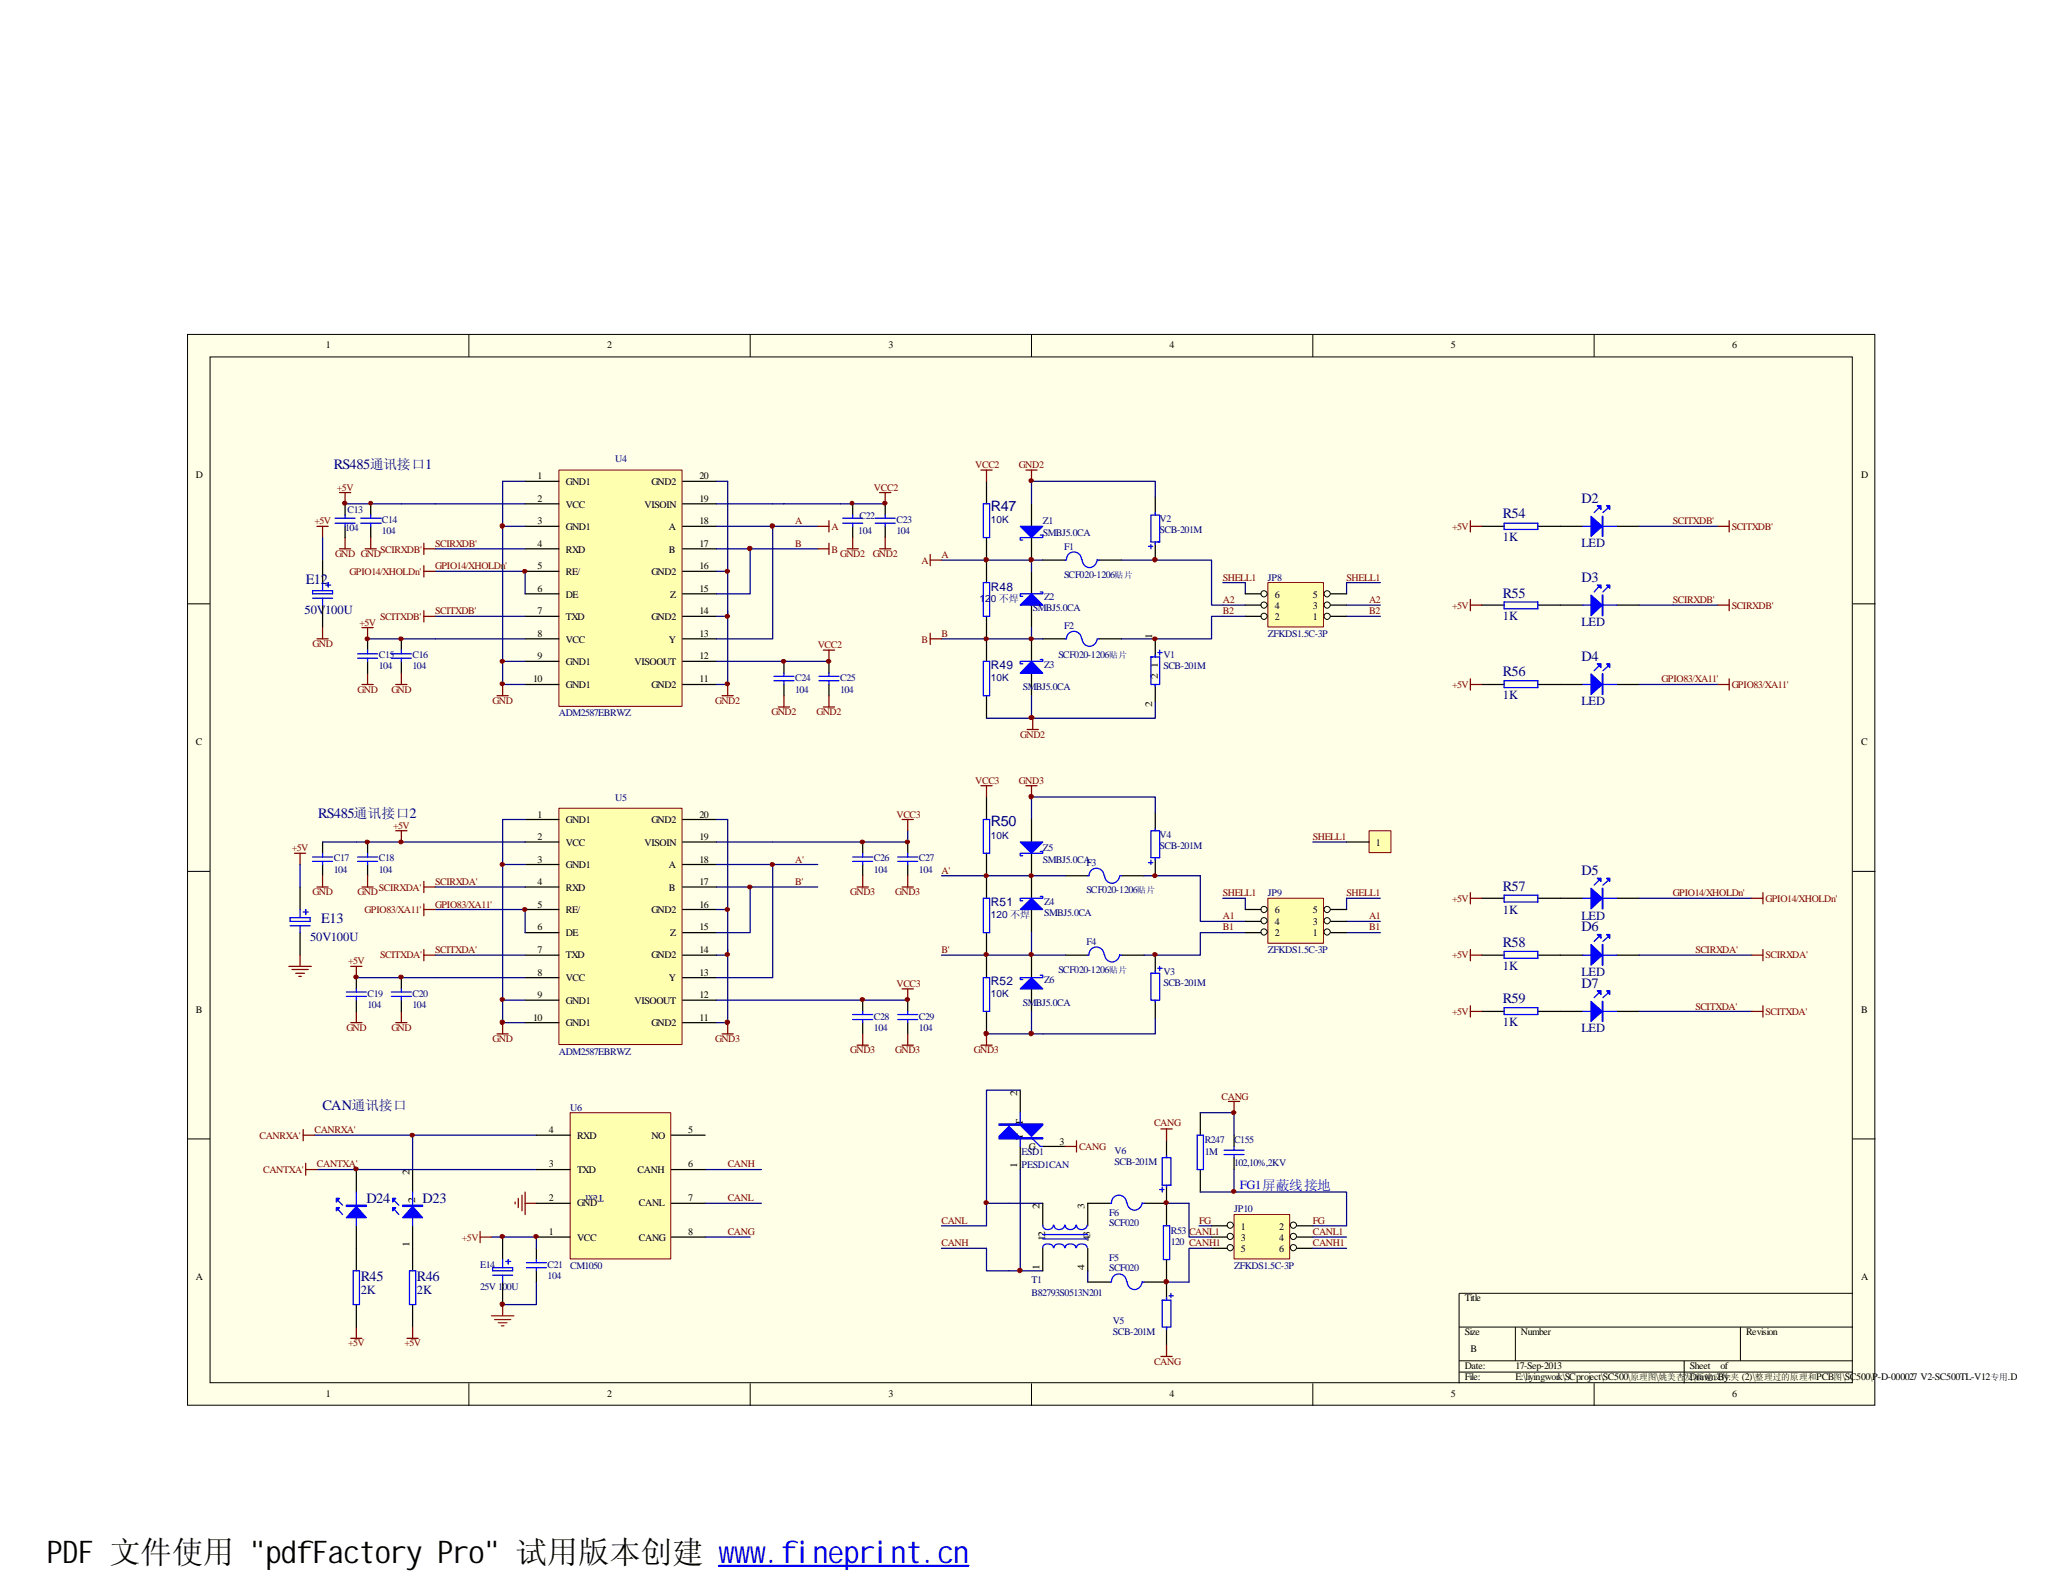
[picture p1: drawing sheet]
<svg xmlns="http://www.w3.org/2000/svg" width="279mm" height="216mm" viewBox="0 0 279 216" stroke-linecap="round" stroke-linejoin="round" font-family="sans-serif">
<path d="M25.4 45.3h228.5v145h-228.5z" fill="#ffffe8"/>
<g fill="none" stroke="#000" stroke-width=".14">
<path d="M25.4 45.3h228.5v145h-228.5zM28.4 48.3h222.5v139h-222.5zM63.5 45.3v3M101.6 45.3v3M139.7 45.3v3M177.8 45.3v3M215.9 45.3v3M25.4 81.8h3M251 81.8h3M25.4 118h3M251 118h3M25.4 154.3h3"/>
<path d="M251 154.3h3M197.6 179.7h53.4M205.2 179.7v4.6M235.7 179.7v4.6M251 175.2h-53.4v12.2M63.5 187.4v3M101.6 187.4v3M139.7 187.4v3M177.8 187.4v3M197.6 184.3h53.4M197.6 185.8h53.4M215.9 187.4v3"/>
<path d="M228.1 184.3v3.1"/>
</g>
<g fill="none" stroke="#000" stroke-width=".17">
<path d="M133.6 65.2v3M133.6 72.8v6.1M139.7 68.2v3.1M139.7 72.8v3.1M139.7 77.4v3M141.2 75.9h3.1M148.8 75.9h3.1M156.5 67.3v2.3M156.5 73.6v2.3M133.6 83.5v6.1M133.6 94.2v3.1M139.7 82v3"/>
<path d="M139.7 86.5v3.1M139.7 91.2v3M141.2 86.5h3.1M148.8 86.5h3.1M156.5 86.5v2.3M156.5 92.8v2.3"/>
</g>
<g fill="none" stroke="#00f" stroke-width=".17">
<path d="M133.2 68.2h.8v4.6h-.8zM133.2 78.9h.8v4.6h-.8zM140.9 72.5h.3v.3h-3v.4h.3M144.3 75.9h.1M144.4 75.8a1.02 1.02 0 0 1 1.1-1 1.02 1.02 0 0 1 1 1M146.6 75.8a1.02 1.02 0 0 0 1 1.1 1.02 1.02 0 0 0 1-1.1M148.7 75.9h.1M155.5 74h.6M155.9 69.8h1.2v3.6h-1.2zM155.9 73.7v.6M156.5 69.4v.4M156.5 73.4v.3"/>
<path d="M133.2 89.6h.8v4.6h-.8zM140.9 89.3h.3v.3h-3v.3h.3M140.9 80.2h.3v.2h-3v.4h.3M144.3 86.5h.1a1.02 1.02 0 0 1 1.1-1 1.02 1.02 0 0 1 1 1M146.6 86.5a1.02 1.02 0 0 0 1 1 1.02 1.02 0 0 0 1-1M148.7 86.5h.1M155.9 89h1.2v3.7h-1.2zM156.5 88.7v.3M156.5 92.7v.3M156.8 88.4h.6M157.1 88.1v.6"/>
</g>
<path d="M132.8 63.7h1.6M133.6 63.7v1.5M139.1 98.8h1.5M139.9 97.3v1.5" fill="none" stroke="#800000" stroke-width=".17"/>
<path d="M95.5 167.6h6.1" fill="none" stroke="#000080" stroke-width=".17"/>
<g fill="#00f" stroke="#00f" stroke-width=".17">
<path d="M138.2 71.3h3l-1.5 1.5z" fill-rule="evenodd"/>
<path d="M139.7 89.6l1.5 1.6h-3z" fill-rule="evenodd"/>
<path d="M138.2 82l1.5-1.6 1.5 1.6z" fill-rule="evenodd"/>
</g>
<path d="M75.8 63.8h16.6v31.9h-16.6z" fill="#ffffb0"/>
<path d="M75.7 63.7h16.7v32h-16.7z" fill="none" stroke="#800000" stroke-width=".14"/>
<g fill="none" stroke="#000" stroke-width=".17">
<path d="M43.7 75.9v3M50.2 68.2v1.6M50.2 71.3v1.5M71.1 68.2h4.6M71.1 65.2h4.6M71.1 71.3h4.6M71.1 74.3h4.6M71.1 77.4h4.6M92.5 68.2h4.5M92.5 65.2h4.5M92.5 71.3h4.5M92.5 74.3h4.5"/>
<path d="M92.5 77.4h4.5M115.5 68.2v1.6M115.5 71.3v1.5M119.9 68.2v1.6M119.9 71.3v1.5M43.7 82v3M54.4 86.5v1.6M54.4 89.6v1.6M71.1 92.7h4.6M71.1 80.4h4.6M71.1 86.5h4.6M71.1 83.5h4.6"/>
<path d="M71.1 89.6h4.6M92.5 92.7h4.5M92.5 80.4h4.5M92.5 86.5h4.5M92.5 83.5h4.5M92.5 89.6h4.5M106.2 89.6v1.6M106.2 92.7v1.5M112.3 89.6v1.6M112.3 92.7v1.5M133.6 107.9v3.1M133.6 115.6v6.1"/>
<path d="M139.7 118.6v3.1M133.6 126.3v6.1M133.6 137v3M139.7 123.2v3.1M48.3 158.4v3.1M55.9 158.4v3.1M48.3 166v6.1M48.3 176.7v3M55.9 166v6.1M55.9 176.7v3M68.1 167.6v3M68.1 173.7v3"/>
</g>
<g fill="none" stroke="#000080" stroke-width=".17">
<path d="M43.7 72.8v3.1M58.9 74.3h12.2M58.9 77.4h12.2v3M68.1 71.3h3M71.1 65.2h-3v27.5M97 71.3h7.6v15.2h-7.6M97 74.3h4.6v6.1h-4.6M97 68.2h7.6M98.6 65.2v12.2h-1.6M98.6 77.4v6.1h-1.6M101.6 74.3h9.1M104.6 71.3h6.1"/>
<path d="M106.2 68.2h7.6M58.9 83.5h12.2M58.9 86.5h12.2M68.1 89.6h3M98.6 82.7v10h-1.6M42.6 153.8h30M42.9 158.4h29.7M55.9 153.8v4.6M95.5 158.4h7.6M66.5 167.6h6.1"/>
</g>
<g fill="none" stroke="#00f" stroke-width=".17">
<path d="M43.7 78.9v1.1M44.1 79.2h.7M44.4 78.9v.6M48.9 70.9h2.7M48.9 70.2h2.7M50.2 69.8v.4M50.2 70.9v.4M114.1 70.9h2.7M114.1 70.2h2.7M115.5 69.8v.4M115.5 70.9v.4M118.5 70.9h2.7"/>
<path d="M118.5 70.2h2.7M119.9 69.8v.4M119.9 70.9v.4M42.3 80h2.7v.4h-2.7zM42.3 81h2.7M43.7 81v1M53 89.2h2.7M53 88.6h2.7M54.4 88.1v.5M54.4 89.2v.4M104.8 92.2h2.7M104.8 91.6h2.7"/>
<path d="M106.2 91.2v.4M106.2 92.2v.5M110.9 92.2h2.7M110.9 91.6h2.7M112.3 91.2v.4M112.3 92.2v.5M133.2 111h.8v4.6h-.8zM133.2 121.7h.8v4.6h-.8zM133.2 132.4h.8v4.6h-.8zM140.9 121.4h.3v.3h-3v.3h.3M45.8 162.6l.6 .6M45.8 163.8l.6 .7"/>
<path d="M47.8 172.1h.9v4.6h-.9zM48.3 161.5v4.5M53.4 162.6l.6 .6M53.4 163.8l.6 .7M55.5 172.1h.8v4.6h-.8zM55.9 161.5v4.5M66.7 171.7h2.7v.4h-2.7zM66.7 172.7h2.7M68.1 170.6v1.1M68.1 172.7v1M68.5 170.9h.7M68.8 170.6v.6"/>
</g>
<g fill="none" stroke="#800000" stroke-width=".17">
<path d="M42.9 71.3h1.5M43.7 71.3v1.5M49.4 74.3h1.6M50.2 72.8v1.5M119.1 74.3h1.5M119.1 66.7h1.5M119.9 66.7v1.5M119.9 72.8v1.5M42.9 86.5h1.5M43.7 85v1.5M49 85h1.5M49.8 85v1.5"/>
<path d="M53.6 92.7h1.5M54.4 91.2v1.5M97.8 94.2h1.5M98.6 92.7v1.5M105.4 95.8h1.5M106.2 94.2v1.6M111.5 88.1h1.5M111.5 95.8h1.5M112.3 88.1v1.5M112.3 94.2v1.6M132.8 106.4h1.6M133.6 106.4v1.5"/>
<path d="M132.8 141.6h1.6M133.6 140v1.6M48.3 179.7v1.6M55.9 179.7v1.6M69.8 162.8v.3M70.2 162.3v1.3M70.7 161.9v2.1M71.1 161.5v3M71.1 163h1.5M47.5 181.3h1.5M55.1 181.3h1.5"/>
</g>
<g fill="#00f" stroke="#00f" stroke-width=".17">
<path d="M55.9 163.4l1.3 1.5h-2.7z" fill-rule="evenodd"/>
<path d="M54.5 163.2h2.7v.2h-2.7z" fill-rule="evenodd"/>
<path d="M53.2 162.3h.4l-.4 .5z" fill-rule="evenodd"/>
<path d="M53.2 163.6h.4l-.4 .4z" fill-rule="evenodd"/>
<path d="M48.3 163.4l1.3 1.5h-2.7z" fill-rule="evenodd"/>
<path d="M46.9 163.2h2.7v.2h-2.7z" fill-rule="evenodd"/>
<path d="M45.6 162.3h.4l-.4 .5z" fill-rule="evenodd"/>
<path d="M45.6 163.6h.4l-.4 .4z" fill-rule="evenodd"/>
<path d="M138.2 123.2l1.5-1.5 1.5 1.5z" fill-rule="evenodd"/>
</g>
<path d="M66.5 178.2h3.1M67 178.7h2.2M67.5 179.2h1.2M67.9 179.6h.3M68.1 176.7v1.5" fill="none" stroke="#f00" stroke-width=".17"/>
<path d="M65 166.8v1.5M65 167.6h1.5" fill="none" stroke="#bf0000" stroke-width=".17"/>
<path d="M77.3 150.8h13.5v19.7h-13.5z" fill="#ffffb0"/>
<path d="M77.2 150.7h13.6v19.8h-13.6z" fill="none" stroke="#800000" stroke-width=".14"/>
<g fill="none" stroke="#000" stroke-width=".17">
<path d="M139.7 111v3M139.7 115.6v3M144.3 118.6h3M151.9 118.6h3M156.5 110.1v2.3M156.5 116.3v2.3M139.7 129.4v3M139.7 133.9v3.1M144.3 129.4h3M151.9 129.4h3M156.5 129.4v2.3M156.5 135.6v2.3"/>
<path d="M72.6 158.4h4.6M72.6 153.8h4.6M90.9 158.4h4.6M90.9 153.8h4.6M72.6 167.6h4.6M72.6 163h4.6M72.6 169.1v1.5M72.6 172.1v1.6M90.9 167.6h4.6M90.9 163h4.6"/>
</g>
<g fill="#00f" stroke="#00f" stroke-width=".17">
<path d="M138.2 133.9l1.5-1.5 1.5 1.5z" fill-rule="evenodd"/>
<path d="M138.2 114h3l-1.5 1.6z" fill-rule="evenodd"/>
</g>
<g fill="none" stroke="#00f" stroke-width=".17">
<path d="M140.9 115.3h.3v.3h-3v.3h.3M147.3 118.6h.2a1.02 1.02 0 0 1 1-1 1.02 1.02 0 0 1 1 1M149.6 118.6a1.02 1.02 0 0 0 1 1 1.02 1.02 0 0 0 1-1M151.7 118.6h.2M155.5 116.8h.6M155.9 112.5h1.2v3.7h-1.2zM155.9 116.5v.6M156.5 112.3v.2M156.5 116.2v.3M140.9 132.1h.3v.3h-3v.3h.3M147.3 129.4h.2M147.5 129.3a1.02 1.02 0 0 1 1-1 1.02 1.02 0 0 1 1 1"/>
<path d="M149.6 129.3a1.02 1.02 0 0 0 1 1 1.02 1.02 0 0 0 1-1M151.7 129.4h.2M155.9 131.8h1.2v3.7h-1.2zM156.5 131.5v.3M156.5 135.5v.2M156.8 131.1h.6M157.1 130.9v.6M71.3 171.7h2.7M71.3 171h2.7M72.6 170.6v.4M72.6 171.7v.4"/>
</g>
<path d="M138.9 106.4h1.6M139.7 106.4v1.5" fill="none" stroke="#800000" stroke-width=".17"/>
<path d="M156.5 110.1v-2.2h-16.8v3.1M156.5 137.9v2.1h-15.3" fill="none" stroke="#000080" stroke-width=".17"/>
<path d="M75.8 109.6h16.6v31.9h-16.6z" fill="#ffffb0"/>
<path d="M75.7 109.5h16.7v32h-16.7z" fill="none" stroke="#800000" stroke-width=".14"/>
<g fill="none" stroke="#000" stroke-width=".17">
<path d="M46.7 68.2v1.6M46.7 71.3v1.5M200.7 71.3h3M208.3 71.3h6.1M218.9 71.3h3.1M49.8 86.5v1.6M49.8 89.6v1.6M200.7 92.7h3M200.7 82h3M208.3 92.7h6.1M208.3 82h6.1M218.9 92.7h3.1"/>
<path d="M218.9 82h3.1M43.7 114v1.6M43.7 117.1v1.5M49.8 114v1.6M49.8 117.1v1.5M71.1 114h4.6M71.1 111h4.6M71.1 117.1h4.6M92.5 114h4.5M92.5 111h4.5M92.5 117.1h4.5M116.8 114v1.6"/>
<path d="M116.8 117.1v1.5M122.9 114v1.6M122.9 117.1v1.5M40.6 120.1v3.1M40.6 126.3v3.1M48.3 132.4v1.5M48.3 135.5v1.5M54.4 132.4v1.5M54.4 135.5v1.5M71.1 138.5h4.6M71.1 120.1h4.6M71.1 123.2h4.6"/>
<path d="M71.1 126.3h4.6M71.1 132.4h4.6M71.1 129.4h4.6M71.1 135.5h4.6M92.5 138.5h4.5M92.5 120.1h4.5M92.5 123.2h4.5M92.5 126.3h4.5M92.5 132.4h4.5M92.5 129.4h4.5M92.5 135.5h4.5M116.8 135.5v1.5"/>
<path d="M116.8 138.5v1.5M122.9 135.5v1.5M122.9 138.5v1.5M200.7 129.4h3M200.7 121.7h3M200.7 137h3M208.3 129.4h6.1M208.3 121.7h6.1M208.3 137h6.1M218.9 129.4h3.1M218.9 121.7h3.1M218.9 137h3.1"/>
</g>
<g fill="none" stroke="#000080" stroke-width=".17">
<path d="M54.4 68.2h16.7M97 65.2h1.6M104.6 68.2h1.6M113.8 68.2h6.1M127.5 75.9h13.7M139.7 75.9v1.5M151.9 75.9h12.2v6.1h4.6M156.5 67.3v-2.1h-16.8v3M165.6 78.9h3.1v1.5M186.9 78.9h-4.5v1.5M222 71.3h10.7M49.8 86.5h9.1"/>
<path d="M68.1 92.7h3M97 89.6h15.3M127.5 86.5h13.7M139.7 94.2v3.1h-6.1M139.7 85v1.5M156.5 95.1v2.2h-16.8M168.7 83.5h-4.6v3h-12.2M182.4 82h4.5M182.4 83.5h4.5M222 92.7h10.7M222 82h10.7M40.6 117.1v3"/>
<path d="M48.3 114h22.8M68.1 117.1h3M71.1 111h-3v27.5h3M97 117.1h7.6v15.3h-7.6M97 111h1.6v12.2h-1.6M104.6 117.1h6.1M122.9 112.5v1.5h-25.9M127.5 118.6h16.8M154.9 118.6h7.7v6.2h6.1M48.3 132.4h22.8M58.9 120.1h12.2M58.9 123.2h12.2v3.1"/>
<path d="M58.9 129.4h12.2M68.1 135.5h3M97 120.1h4.6v6.2h-4.6M97 135.5h25.9M98.6 123.2v6.2h-1.6M98.6 128.6v9.9h-1.6M101.6 120.1h9.1M127.5 129.4h16.8M139.7 126.3v3.1M139.7 137v3M165.6 121.7h3.1v1.5M168.7 126.3h-6.1v3.1h-7.7"/>
<path d="M182.4 124.8h4.5M182.4 126.3h4.5M186.9 121.7h-4.5v1.5M222 129.4h15.2M222 121.7h15.2M222 137h15.2M133.6 140h7.6M72.6 173.7v3h-4.5M72.6 167.6v1.5"/>
</g>
<g fill="none" stroke="#800000" stroke-width=".17">
<path d="M46 66.7h1.5M46 74.3h1.5M46.7 66.7v1.5M46.7 72.8v1.5M114.7 74.3h1.5M115.5 72.8v1.5M138.9 63.7h1.6M139.7 63.7v1.5M199.1 70.5v1.6M199.1 71.3h1.6M49 92.7h1.5M49.8 91.2v1.5"/>
<path d="M67.3 94.2h1.5M68.1 92.7v1.5M199.1 92.7h1.6M199.1 81.2v1.5M199.1 91.9v1.6M199.1 82h1.6M39.9 115.6h1.5M40.6 115.6v1.5M43.7 118.6v1.5M49.8 118.6v1.5M53.6 112.5h1.5M54.4 112.5v1.5"/>
<path d="M116.8 118.6v1.5M122.2 111h1.5M122.9 111v1.5M122.9 118.6v1.5M39.1 130.9h3.1M39.5 131.3h2.2M40 131.8h1.2M40.5 132.2h.3M40.6 129.4v1.5M42.9 120.1h1.5M47.5 130.9h1.5M47.5 138.5h1.5"/>
<path d="M48.3 130.9v1.5M48.3 137v1.5M49 120.1h1.5M53.6 138.5h1.5M54.4 137v1.5M68.1 138.5v1.5M98.6 138.5v1.5M116.1 120.1h1.5M122.2 120.1h1.5M122.2 133.9h1.5M122.9 133.9v1.6M199.1 120.9v1.5"/>
<path d="M199.1 128.6v1.5M199.1 136.2v1.6M199.1 121.7h1.6M199.1 129.4h1.6M199.1 137h1.6M67.3 140h1.5M97.8 140h1.5M116.1 141.6h1.5M116.8 140v1.6M122.2 141.6h1.5M122.9 140v1.6"/>
</g>
<g fill="none" stroke="#00f" stroke-width=".17">
<path d="M45.4 70.9h2.7M45.4 70.2h2.7M46.7 69.8v.4M46.7 70.9v.4M203.7 70.9h4.6v.8h-4.6zM214.4 71.3h4.5M216.5 79.5l-.6 .7M216.5 68.8l-.6 .6M217.8 79.5l-.7 .7M217.8 68.8l-.7 .6M48.4 89.2h2.7M48.4 88.6h2.7"/>
<path d="M49.8 88.1v.5M49.8 89.2v.4M203.7 81.5h4.6v1h-4.6zM203.7 92.2h4.6v.9h-4.6zM214.4 92.7h4.5M214.4 82h4.5M216.5 90.3l-.6 .5M217.8 90.3l-.7 .5M42.3 116.7h2.7M42.3 116.1h2.7M43.7 115.6v.5M43.7 116.7v.4"/>
<path d="M48.4 116.7h2.7M48.4 116.1h2.7M49.8 115.6v.5M49.8 116.7v.4M115.5 116.7h2.7M115.5 116.1h2.7M116.8 115.6v.5M116.8 116.7v.4M121.6 116.7h2.7M121.6 116.1h2.7M122.9 115.6v.5M122.9 116.7v.4"/>
<path d="M216.5 119.3l-.6 .6M217.8 119.3l-.7 .6M39.3 124.3h2.7v.5h-2.7zM39.3 125.4h2.7M40.6 123.2v1.1M40.6 125.4v.9M41.1 123.5h.6M41.4 123.2v.7M46.9 135h2.7M46.9 134.4h2.7M48.3 133.9v.5M48.3 135v.5"/>
<path d="M53 135h2.7M53 134.4h2.7M54.4 133.9v.5M54.4 135v.5M115.5 138.1h2.7M115.5 137.4h2.7M116.8 137v.4M116.8 138.1v.4M121.6 138.1h2.7M121.6 137.4h2.7M122.9 137v.4M122.9 138.1v.4"/>
<path d="M203.7 136.5h4.6v.9h-4.6zM203.7 121.2h4.6v1h-4.6zM203.7 128.9h4.6v.9h-4.6zM214.4 121.7h4.5M214.4 129.4h4.5M214.4 137h4.5M216.5 126.9l-.6 .6M216.5 134.5l-.6 .6M217.8 126.9l-.7 .6M217.8 134.5l-.7 .6"/>
</g>
<g fill="#800000" stroke="#800000" stroke-width=".14">
<path d="M133.3 86.4a.29 .29 0 0 1 .4-.1 .29 .29 0 0 1 .1 .3l-.3 .2-.2-.1z" fill-rule="evenodd"/>
<path d="M139.6 97.1l.2-.2 .2 .3-.2 .3-.2-.1z" fill-rule="evenodd"/>
<path d="M139.4 86.4a.29 .29 0 0 1 .4-.1 .29 .29 0 0 1 .1 .3l-.3 .2-.2-.1z" fill-rule="evenodd"/>
<path d="M70.8 77.2a.29 .29 0 0 1 .4-.1 .29 .29 0 0 1 .1 .4l-.3 .1-.2-.1z" fill-rule="evenodd"/>
<path d="M98.2 77.2a.29 .29 0 0 1 .4-.1 .29 .29 0 0 1 .2 .4l-.3 .1-.2-.1z" fill-rule="evenodd"/>
<path d="M67.8 92.5a.29 .29 0 0 1 .3-.1 .29 .29 0 0 1 .2 .3l-.3 .2-.2-.1z" fill-rule="evenodd"/>
<path d="M67.8 89.4a.29 .29 0 0 1 .3-.1 .29 .29 0 0 1 .2 .4l-.3 .1-.2-.1z" fill-rule="evenodd"/>
<path d="M55.7 153.5a.29 .29 0 0 1 .3 0 .29 .29 0 0 1 .1 .4l-.3 .1-.2-.1-.1-.1z" fill-rule="evenodd"/>
<path d="M98.2 83.3a.29 .29 0 0 1 .4-.1 .29 .29 0 0 1 .2 .4l-.3 .1-.2-.1z" fill-rule="evenodd"/>
<path d="M98.2 92.5a.29 .29 0 0 1 .4-.1 .29 .29 0 0 1 .2 .3l-.3 .2-.2-.1z" fill-rule="evenodd"/>
<path d="M54 86.4a.29 .29 0 0 1 .4-.1 .29 .29 0 0 1 .2 .3l-.3 .2-.2-.1z" fill-rule="evenodd"/>
<path d="M49.5 86.4a.29 .29 0 0 1 .3-.1 .29 .29 0 0 1 .2 .3l-.3 .2-.2-.1z" fill-rule="evenodd"/>
<path d="M105.9 89.4a.29 .29 0 0 1 .3-.1 .29 .29 0 0 1 .2 .4l-.3 .1-.2-.1z" fill-rule="evenodd"/>
<path d="M112 89.4a.29 .29 0 0 1 .3-.1 .29 .29 0 0 1 .2 .4l-.3 .1-.2-.1z" fill-rule="evenodd"/>
<path d="M119.7 67.9a.29 .29 0 0 1 .3 0 .29 .29 0 0 1 .1 .4l-.3 .1-.2-.1-.1-.1z" fill-rule="evenodd"/>
<path d="M67.8 167.3a.29 .29 0 0 1 .3-.1 .29 .29 0 0 1 .2 .4l-.3 .1-.2-.1z" fill-rule="evenodd"/>
<path d="M133.4 118.4a.29 .29 0 0 1 .3 0 .29 .29 0 0 1 .1 .3l-.3 .2-.2-.1v-.2z" fill-rule="evenodd"/>
<path d="M133.4 129.1a.29 .29 0 0 1 .3 0 .29 .29 0 0 1 .1 .3l-.3 .1-.2-.1v-.1z" fill-rule="evenodd"/>
<path d="M47.9 158.2a.29 .29 0 0 1 .4-.1 .29 .29 0 0 1 .2 .3l-.3 .2-.2-.1z" fill-rule="evenodd"/>
<path d="M139.5 129.1a.29 .29 0 0 1 .3 0 .29 .29 0 0 1 .1 .3l-.3 .1-.2-.1v-.1z" fill-rule="evenodd"/>
<path d="M70.8 123a.29 .29 0 0 1 .4-.1 .29 .29 0 0 1 .1 .4l-.3 .1-.2-.1z" fill-rule="evenodd"/>
<path d="M104.3 117a.29 .29 0 0 1 .4-.1 .29 .29 0 0 1 .2 .3l-.3 .1h-.2z" fill-rule="evenodd"/>
<path d="M101.3 120a.29 .29 0 0 1 .4-.1 .29 .29 0 0 1 .1 .3l-.3 .2-.2-.1z" fill-rule="evenodd"/>
<path d="M98.2 123a.29 .29 0 0 1 .4-.1 .29 .29 0 0 1 .2 .4l-.3 .1-.2-.1z" fill-rule="evenodd"/>
<path d="M67.8 117a.29 .29 0 0 1 .3-.1 .29 .29 0 0 1 .2 .3l-.3 .1h-.2z" fill-rule="evenodd"/>
<path d="M122.6 113.9a.29 .29 0 0 1 .4-.1 .29 .29 0 0 1 .1 .3l-.2 .2-.2-.1z" fill-rule="evenodd"/>
<path d="M67.8 135.2a.29 .29 0 0 1 .3-.1 .29 .29 0 0 1 .2 .4l-.3 .1-.2-.1z" fill-rule="evenodd"/>
<path d="M122.6 135.2a.29 .29 0 0 1 .4-.1 .29 .29 0 0 1 .1 .4l-.2 .1-.2-.1z" fill-rule="evenodd"/>
<path d="M116.5 113.9a.29 .29 0 0 1 .4-.1 .29 .29 0 0 1 .1 .3l-.2 .2-.2-.1z" fill-rule="evenodd"/>
<path d="M98.2 129.1a.29 .29 0 0 1 .4-.1 .29 .29 0 0 1 .2 .4l-.3 .1-.2-.1z" fill-rule="evenodd"/>
<path d="M47.9 132.2a.29 .29 0 0 1 .4-.1 .29 .29 0 0 1 .2 .3l-.3 .2-.2-.1z" fill-rule="evenodd"/>
<path d="M116.5 135.2a.29 .29 0 0 1 .4-.1 .29 .29 0 0 1 .1 .4l-.2 .1-.2-.1z" fill-rule="evenodd"/>
<path d="M54 132.2a.29 .29 0 0 1 .4-.1 .29 .29 0 0 1 .2 .3l-.3 .2-.2-.1z" fill-rule="evenodd"/>
<path d="M139.4 65a.29 .29 0 0 1 .4-.1 .29 .29 0 0 1 .1 .3l-.3 .2-.2-.1z" fill-rule="evenodd"/>
<path d="M139.5 97a.29 .29 0 0 1 .3 0 .29 .29 0 0 1 .1 .3l-.3 .2-.2-.1v-.2z" fill-rule="evenodd"/>
<path d="M156.2 118.4a.29 .29 0 0 1 .4 0 .29 .29 0 0 1 .1 .3l-.3 .2-.2-.1-.1-.2z" fill-rule="evenodd"/>
<path d="M156.2 129.1a.29 .29 0 0 1 .4 0 .29 .29 0 0 1 .1 .3l-.3 .1-.2-.1-.1-.1z" fill-rule="evenodd"/>
<path d="M156.2 86.4a.29 .29 0 0 1 .3-.1 .29 .29 0 0 1 .2 .3l-.3 .2-.2-.1z" fill-rule="evenodd"/>
<circle cx="133.6" cy="75.8" r=".31"/>
<circle cx="139.6" cy="75.8" r=".31"/>
<circle cx="104.6" cy="71.2" r=".31"/>
<circle cx="101.5" cy="74.3" r=".31"/>
<circle cx="68" cy="71.2" r=".31"/>
<circle cx="68" cy="176.6" r=".31"/>
<circle cx="133.6" cy="140" r=".31"/>
<circle cx="139.6" cy="107.9" r=".31"/>
<circle cx="139.6" cy="140" r=".31"/>
<circle cx="68" cy="138.5" r=".31"/>
<circle cx="98.5" cy="138.5" r=".31"/>
<circle cx="156.4" cy="75.8" r=".31"/>
</g>
<g fill="#00f" stroke="#00f" stroke-width=".17">
<path d="M215.5 91.3l1.5 1.4-1.5 1.4z" fill-rule="evenodd"/>
<path d="M217 91.3h.1v2.8h-.1z" fill-rule="evenodd"/>
<path d="M217.6 89.9h.4v.5z" fill-rule="evenodd"/>
<path d="M216.3 89.9h.5v.5z" fill-rule="evenodd"/>
<path d="M215.5 80.6l1.5 1.4-1.5 1.4z" fill-rule="evenodd"/>
<path d="M217 80.6h.1v2.8h-.1z" fill-rule="evenodd"/>
<path d="M217.6 79.2h.4v.5z" fill-rule="evenodd"/>
<path d="M216.3 79.2h.5v.5z" fill-rule="evenodd"/>
<path d="M215.5 69.9l1.5 1.4-1.5 1.3z" fill-rule="evenodd"/>
<path d="M217 69.9h.1v2.7h-.1z" fill-rule="evenodd"/>
<path d="M217.6 68.5h.4v.5z" fill-rule="evenodd"/>
<path d="M216.3 68.5h.5v.5z" fill-rule="evenodd"/>
<path d="M215.5 120.3l1.5 1.4-1.5 1.4z" fill-rule="evenodd"/>
<path d="M217 120.3h.1v2.8h-.1z" fill-rule="evenodd"/>
<path d="M217.6 119h.4v.4z" fill-rule="evenodd"/>
<path d="M216.3 119h.5v.4z" fill-rule="evenodd"/>
<path d="M215.5 127.9l1.5 1.5-1.5 1.3z" fill-rule="evenodd"/>
<path d="M217 127.9h.1v2.8h-.1z" fill-rule="evenodd"/>
<path d="M217.6 126.6h.4v.5z" fill-rule="evenodd"/>
<path d="M216.3 126.6h.5v.5z" fill-rule="evenodd"/>
<path d="M215.5 135.6l1.5 1.4-1.5 1.3z" fill-rule="evenodd"/>
<path d="M217 135.6h.1v2.7h-.1z" fill-rule="evenodd"/>
<path d="M217.6 134.2h.4v.5z" fill-rule="evenodd"/>
<path d="M216.3 134.2h.5v.5z" fill-rule="evenodd"/>
</g>
<path d="M185.5 112.6h2.9v2.9h-2.9z" fill="#ffffb0"/>
<path d="M185.4 112.5h3v3h-3z" fill="none" stroke="#800000" stroke-width=".14"/>
<path d="M182.4 114h3" fill="none" stroke="#000" stroke-width=".17"/>
<path d="M177.8 114h4.6" fill="none" stroke="#000080" stroke-width=".17"/>
<path d="M139.5 118.4a.29 .29 0 0 1 .3 0 .29 .29 0 0 1 .1 .3l-.3 .2-.2-.1v-.2z" fill-rule="evenodd" fill="#800000" stroke="#800000" stroke-width=".14"/>
<path d="M171.8 79h7.4v5.9h-7.4z" fill="#ffffb0"/>
<path d="M171.7 78.9h7.5v6h-7.5z" fill="none" stroke="#800000" stroke-width=".14"/>
<g fill="none" stroke="#000" stroke-width=".14">
<circle cx="171.2" cy="80.4" r=".42"/>
<circle cx="171.2" cy="83.5" r=".42"/>
<circle cx="171.2" cy="81.9" r=".42"/>
<circle cx="179.7" cy="80.4" r=".42"/>
<circle cx="179.7" cy="83.5" r=".42"/>
<circle cx="179.7" cy="81.9" r=".42"/>
</g>
<path d="M168.7 83.5h2.1M168.7 82h2.1M168.7 80.4h2.1M180.3 83.5h2.1M180.3 82h2.1M180.3 80.4h2.1" fill="none" stroke="#000" stroke-width=".17"/>
<path d="M171.8 121.8h7.4v6h-7.4z" fill="#ffffb0"/>
<path d="M171.7 121.7h7.5v6.1h-7.5z" fill="none" stroke="#800000" stroke-width=".14"/>
<g fill="none" stroke="#000" stroke-width=".14">
<circle cx="171.2" cy="124.7" r=".42"/>
<circle cx="171.2" cy="126.2" r=".42"/>
<circle cx="171.2" cy="123.2" r=".42"/>
<circle cx="179.7" cy="124.7" r=".42"/>
<circle cx="179.7" cy="126.2" r=".42"/>
<circle cx="179.7" cy="123.2" r=".42"/>
</g>
<g fill="none" stroke="#000" stroke-width=".17">
<path d="M168.7 126.3h2.1M168.7 124.8h2.1M168.7 123.2h2.1M180.3 126.3h2.1M180.3 124.8h2.1M180.3 123.2h2.1M138.2 147.7v3M138.2 155.3v3.1M141.2 155.3h3.1M158 154.4v2.3M162.6 150.7v3.1M162.6 158.4v3.1"/>
<path d="M167.1 153.8v1.5M167.1 156.8v1.6M147.3 163h3.1M147.3 173.7h3.1M154.9 163h3.1M154.9 173.7h3.1M158 160.7v5.3M158 170.6v5.3M158 179.9v2.3"/>
</g>
<path d="M138.2 147.7h-4.6v15.3M138.2 158.4v13.7M162.6 150.7h4.5v3.1M167.1 158.4v3.1h-4.5M127.5 169.1h6.1v3h7.6M141.2 163h-7.6v3h-6.1M147.3 172.1v1.6M158 163h3M158 173.7h3" fill="none" stroke="#000080" stroke-width=".17"/>
<g fill="none" stroke="#00f" stroke-width=".17">
<path d="M138.2 150.7v1.7M138.2 154.1v1.2M139.9 154.3l1 1h.3M157.4 156.8h1.2v3.7h-1.2zM158 156.5v.3M162.1 153.8h.9v4.6h-.9zM165.8 155.8h2.7M165.8 156.4h2.7M167.1 155.3v.5M167.1 156.4v.4M150.4 163h.1M150.4 173.7h.1"/>
<path d="M150.5 162.9a1.02 1.02 0 0 1 1.1-1 1.02 1.02 0 0 1 1 1M150.5 173.6a1.02 1.02 0 0 1 1.1-1.1 1.02 1.02 0 0 1 1 1.1M152.7 162.9a1.02 1.02 0 0 0 1 1 1.02 1.02 0 0 0 1-1M152.7 173.6a1.02 1.02 0 0 0 1 1.1 1.02 1.02 0 0 0 1-1.1M154.8 163h.1M154.8 173.7h.1M157.1 161.1h.5M157.4 176.1h1.2v3.6h-1.2zM157.4 160.8v.7M157.6 166h.8v4.6h-.8zM158 160.5v.3M158 175.8v.3"/>
<path d="M158 179.7v.4M158.3 175.5h.6M158.6 175.2v.6"/>
</g>
<path d="M144.3 155.3h1.5M145.8 154.5v1.5M157.2 152.9h1.5M158 152.9v1.5M166.4 149.2h1.5M167.1 149.2v1.5M157.2 183.7h1.5M158 182.2v1.5" fill="none" stroke="#800000" stroke-width=".17"/>
<g fill="#00f" stroke="#00f" stroke-width=".17">
<path d="M135.3 152.2h5.9v.2l-1.5 1.5-1.5-1.5h-2.9z" fill-rule="evenodd"/>
<path d="M136.7 152.6l1.5 1.5h3v.2h-5.9v-.4z" fill-rule="evenodd"/>
</g>
<path d="M167.2 164.6h7.5v5.9h-7.5z" fill="#ffffb0"/>
<path d="M167.1 164.5h7.6v6h-7.6z" fill="none" stroke="#800000" stroke-width=".14"/>
<g fill="none" stroke="#000" stroke-width=".14">
<circle cx="166.6" cy="165.9" r=".42"/>
<circle cx="166.6" cy="169" r=".42"/>
<circle cx="166.6" cy="167.5" r=".42"/>
<circle cx="175.2" cy="165.9" r=".42"/>
<circle cx="175.2" cy="169" r=".42"/>
<circle cx="175.2" cy="167.5" r=".42"/>
</g>
<path d="M141.2 163v3M141.2 169.1v3M147.3 163v3M147.3 169.1v3M164.1 166h2.1M164.1 167.6h2.1M164.1 169.1h2.1M175.7 166h2.1M175.7 167.6h2.1M175.7 169.1h2.1" fill="none" stroke="#000" stroke-width=".17"/>
<path d="M46.7 68.2h7.7M43.7 114h4.6M161 163v4.6h3.1M162.4 166h1.7M164.1 169.1h-3.1v4.6M167.1 161.5h15.3v4.5h-4.6M177.8 169.1h4.6M177.8 167.6h4.6" fill="none" stroke="#000080" stroke-width=".17"/>
<path d="M95.5 163h7.6" fill="none" stroke="#11037f" stroke-width=".17"/>
<g fill="#800000" stroke="#800000" stroke-width=".14">
<path d="M133.4 162.7a.29 .29 0 0 1 .3 0 .29 .29 0 0 1 .1 .3l-.3 .2-.2-.1v-.2z" fill-rule="evenodd"/>
<path d="M157.8 162.7a.29 .29 0 0 1 .3 0 .29 .29 0 0 1 .1 .3l-.3 .2-.2-.1-.1-.2z" fill-rule="evenodd"/>
<path d="M166.8 150.6a.29 .29 0 0 1 .4-.1 .29 .29 0 0 1 .1 .3l-.3 .2-.1-.1z" fill-rule="evenodd"/>
<path d="M72.4 167.2a.29 .29 0 0 1 .3 .1 .29 .29 0 0 1 .1 .3l-.2 .1-.2-.1-.1-.1z" fill-rule="evenodd"/>
<path d="M166.8 161.2a.29 .29 0 0 1 .4-.1 .29 .29 0 0 1 .1 .4l-.3 .1-.1-.1z" fill-rule="evenodd"/>
<path d="M50 68l.2-.1 .3 .3-.3 .2-.2-.1z" fill-rule="evenodd"/>
<path d="M46.4 68a.29 .29 0 0 1 .4-.1 .29 .29 0 0 1 .1 .4l-.2 .1-.2-.1z" fill-rule="evenodd"/>
<path d="M115.2 68l.2-.1 .3 .3-.3 .2-.2-.1z" fill-rule="evenodd"/>
<path d="M54 113.9a.29 .29 0 0 1 .4-.1 .29 .29 0 0 1 .2 .3l-.3 .2-.2-.1z" fill-rule="evenodd"/>
<path d="M49.5 113.9a.29 .29 0 0 1 .3-.1 .29 .29 0 0 1 .2 .3l-.3 .2-.2-.1z" fill-rule="evenodd"/>
<circle cx="138.1" cy="172.1" r=".31"/>
<circle cx="157.9" cy="173.6" r=".31"/>
</g>
<path d="M141.2 169a.77 .77 0 0 1 .6-.6 .77 .77 0 0 1 .8 .4l.1 .2M141.2 165.9a.73 .73 0 0 0 .7 .6 .73 .73 0 0 0 .8-.6M141.2 167.2h6.1M141.2 167.8h6.1M142.7 169a.77 .77 0 0 1 .7-.6 .77 .77 0 0 1 .7 .4l.1 .2M142.7 165.9a.73 .73 0 0 0 .8 .6 .73 .73 0 0 0 .7-.6M144.3 169a.77 .77 0 0 1 .6-.6 .77 .77 0 0 1 .8 .4v.2M144.3 165.9a.73 .73 0 0 0 .7 .6 .73 .73 0 0 0 .7-.6M145.8 169a.77 .77 0 0 1 .6-.6 .77 .77 0 0 1 .8 .4v.2M145.8 165.9a.73 .73 0 0 0 .7 .6 .73 .73 0 0 0 .7-.6M97.4 212.1h33.8" fill="none" stroke="#00f" stroke-width=".17"/>
<g fill="none" stroke="#800000" stroke-width=".17">
<path d="M57.4 73.6v1.5M57.4 76.6v1.5M57.4 74.3h1.5M57.4 77.4h1.5M110.7 74.3h1.6M110.7 71.3h1.6M112.3 70.5v1.6M112.3 73.6v1.5M126 75.1v1.5M126 75.9h1.5M232.7 71.3h1.5M234.2 70.5v1.6"/>
<path d="M57.4 82.7v1.5M57.4 83.5h1.5M126 85.8v1.5M126 86.5h1.5M232.7 82h1.5M232.7 92.7h1.5M234.2 81.2v1.5M234.2 91.9v1.6M57.4 119.4v1.5M57.4 122.4v1.6M57.4 128.6v1.5M57.4 120.1h1.5"/>
<path d="M57.4 123.2h1.5M57.4 129.4h1.5M237.2 129.4h1.6M237.2 121.7h1.6M237.2 137h1.6M238.8 120.9v1.5M238.8 128.6v1.5M238.8 136.2v1.6M41.1 153v1.5M41.1 153.8h1.5M41.4 157.6v1.6M41.4 158.4h1.5"/>
</g>
<path d="M97.4 212h33.8" fill="none" stroke="#00f" stroke-width=".18"/>
<text font-size="4.2" x="6.3" y="211.7">PDF 文件使用 &quot;pdfFactory Pro&quot; 试用版本创建 www.fineprint.cn</text>
<g font-size="1.9" fill="#000080">
<text x="45.2" y="63.5">RS485通讯接口1</text>
<text x="134.2" y="69.2">R47</text>
<text x="203.5" y="70.2">R54</text>
<text x="214.2" y="68.1">D2</text>
<text x="41.4" y="79.1">E12</text>
<text x="203.5" y="80.9">R55</text>
<text x="214.2" y="78.8">D3</text>
<text x="214.2" y="89.5">D4</text>
<text x="203.5" y="91.6">R56</text>
<text x="43.1" y="110.8">RS485通讯接口2</text>
<text x="134.2" y="111.9">R50</text>
<text x="214.2" y="118.5">D5</text>
<text x="43.5" y="125.1">E13</text>
<text x="203.5" y="120.6">R57</text>
<text x="203.5" y="128.3">R58</text>
<text x="214.2" y="126.2">D6</text>
<text x="203.5" y="135.9">R59</text>
<text x="214.2" y="133.8">D7</text>
<text x="43.7" y="150.3">CAN通讯接口</text>
<text x="49.6" y="163">D24</text>
<text x="57.2" y="163">D23</text>
<text x="48.9" y="173.5">R45</text>
<text x="56.5" y="173.5">R46</text>
</g>
<g font-size="1.7" fill="#000080">
<text x="203.5" y="73.3">1K</text>
<text x="214.2" y="74.1">LED</text>
<text x="41.2" y="83.1">50V</text>
<text x="44" y="83.1">100U</text>
<text x="203.5" y="84">1K</text>
<text x="214.2" y="84.8">LED</text>
<text x="203.5" y="94.7">1K</text>
<text x="214.2" y="95.5">LED</text>
<text x="203.5" y="123.8">1K</text>
<text x="214.2" y="124.5">LED</text>
<text x="42" y="127.4">50V100U</text>
<text x="203.5" y="131.4">1K</text>
<text x="214.2" y="132.2">LED</text>
<text x="203.5" y="139">1K</text>
<text x="214.2" y="139.8">LED</text>
<text x="48.9" y="175.3">2K</text>
<text x="56.5" y="175.3">2K</text>
</g>
<text font-size="1.7" fill="#00f" x="167.9" y="161">FG1屏蔽线接地</text>
<g font-size="1.6" fill="#000080">
<text x="134.2" y="80">R48</text>
<text x="134.2" y="90.7">R49</text>
<text x="134.2" y="122.8">R51</text>
<text x="134.2" y="133.4">R52</text>
</g>
<g font-size="1.4">
<text x="44.1" y="47.2">1</text>
<text x="82.2" y="47.2">2</text>
<text x="120.3" y="47.2">3</text>
<text x="158.4" y="47.2">4</text>
<text x="196.5" y="47.2">5</text>
<text x="234.6" y="47.2">6</text>
<text x="26.5" y="64.8">D</text>
<text x="72.8" y="64.9">1</text>
<text x="76.6" y="65.7">GND1</text>
<text x="88.2" y="65.7">GND2</text>
<text x="94.7" y="64.9">20</text>
<text x="252.1" y="64.8">D</text>
<text x="72.8" y="68">2</text>
<text x="72.8" y="71">3</text>
<text x="76.6" y="68.7">VCC</text>
<text x="76.6" y="71.8">GND1</text>
<text x="87.3" y="68.7">VISOIN</text>
<text x="90.6" y="71.8">A</text>
<text x="94.7" y="68">19</text>
<text x="94.7" y="71">18</text>
<text x="72.8" y="74.1">4</text>
<text x="72.8" y="77.1">5</text>
<text x="76.6" y="74.8">RXD</text>
<text x="76.6" y="77.9">RE/</text>
<text x="88.2" y="77.9">GND2</text>
<text x="90.6" y="74.8">B</text>
<text x="94.7" y="74.1">17</text>
<text x="94.7" y="77.1">16</text>
<text x="72.8" y="80.2">6</text>
<text x="72.8" y="83.2">7</text>
<text x="76.6" y="80.9">DE</text>
<text x="76.6" y="84">TXD</text>
<text x="88.2" y="84">GND2</text>
<text x="90.8" y="80.9">Z</text>
<text x="94.7" y="80.2">15</text>
<text x="94.7" y="83.2">14</text>
<text x="172.6" y="84">2</text>
<text x="172.6" y="82.5">4</text>
<text x="172.6" y="80.9">6</text>
<text x="177.8" y="84">1</text>
<text x="177.8" y="82.5">3</text>
<text x="177.8" y="80.9">5</text>
<text x="72.8" y="86.3">8</text>
<text x="72.8" y="89.3">9</text>
<text x="76.6" y="87">VCC</text>
<text x="90.6" y="87">Y</text>
<text x="94.7" y="86.3">13</text>
<text x="94.7" y="89.3">12</text>
<text x="156" y="86.5" transform="rotate(-90 156 86.5)">1</text>
<text x="72.2" y="92.4">10</text>
<text x="76.6" y="90.1">GND1</text>
<text x="76.6" y="93.1">GND1</text>
<text x="85.9" y="90.1">VISOOUT</text>
<text x="88.2" y="93.1">GND2</text>
<text x="94.7" y="92.4">11</text>
<text x="156" y="95.8" transform="rotate(-90 156 95.8)">2</text>
<text x="156.8" y="91.9" transform="rotate(-90 156.8 91.9)">2</text>
<text x="156.8" y="90.4" transform="rotate(-90 156.8 90.4)">1</text>
<text x="26.5" y="100.9">C</text>
<text x="252.1" y="100.9">C</text>
<text x="72.8" y="110.7">1</text>
<text x="72.8" y="113.8">2</text>
<text x="76.6" y="111.5">GND1</text>
<text x="88.2" y="111.5">GND2</text>
<text x="94.7" y="113.8">19</text>
<text x="94.7" y="110.7">20</text>
<text x="72.8" y="116.8">3</text>
<text x="72.8" y="119.9">4</text>
<text x="76.6" y="114.6">VCC</text>
<text x="76.6" y="117.6">GND1</text>
<text x="87.3" y="114.6">VISOIN</text>
<text x="90.6" y="117.6">A</text>
<text x="94.7" y="116.8">18</text>
<text x="94.7" y="119.9">17</text>
<text x="186.4" y="114.6">1</text>
<text x="72.8" y="122.9">5</text>
<text x="72.8" y="126">6</text>
<text x="76.6" y="120.6">RXD</text>
<text x="76.6" y="123.7">RE/</text>
<text x="88.2" y="123.7">GND2</text>
<text x="90.6" y="120.6">B</text>
<text x="94.7" y="122.9">16</text>
<text x="94.7" y="126">15</text>
<text x="172.6" y="125.2">4</text>
<text x="172.6" y="123.7">6</text>
<text x="177.8" y="125.2">3</text>
<text x="177.8" y="123.7">5</text>
<text x="72.8" y="129">7</text>
<text x="76.6" y="126.7">DE</text>
<text x="76.6" y="129.8">TXD</text>
<text x="88.2" y="129.8">GND2</text>
<text x="90.8" y="126.7">Z</text>
<text x="94.7" y="129">14</text>
<text x="172.6" y="126.7">2</text>
<text x="177.8" y="126.7">1</text>
<text x="26.5" y="137.2">B</text>
<text x="72.8" y="132.2">8</text>
<text x="72.8" y="135.2">9</text>
<text x="76.6" y="132.9">VCC</text>
<text x="76.6" y="136">GND1</text>
<text x="85.9" y="136">VISOOUT</text>
<text x="90.6" y="132.9">Y</text>
<text x="94.7" y="132.2">13</text>
<text x="94.7" y="135.2">12</text>
<text x="252.1" y="137.2">B</text>
<text x="72.2" y="138.3">10</text>
<text x="76.6" y="139">GND1</text>
<text x="88.2" y="139">GND2</text>
<text x="94.7" y="138.3">11</text>
<text x="137.8" y="148.4" transform="rotate(-90 137.8 148.4)">2</text>
<text x="74.3" y="153.5">4</text>
<text x="78.1" y="154.3">RXD</text>
<text x="88.2" y="154.3">NO</text>
<text x="93.2" y="153.5">5</text>
<text x="138.5" y="154.4" transform="rotate(-90 138.5 154.4)">T T</text>
<text x="139.4" y="155.8">G</text>
<text x="143.5" y="155">3</text>
<text x="55.5" y="159.2" transform="rotate(-90 55.5 159.2)">2</text>
<text x="74.3" y="158.1">3</text>
<text x="78.1" y="158.8">TXD</text>
<text x="86.4" y="158.8">CANH</text>
<text x="93.2" y="158.1">6</text>
<text x="137.8" y="158.2" transform="rotate(-90 137.8 158.2)">1</text>
<text x="56.2" y="165.1" transform="rotate(-90 56.2 165.1)">1</text>
<text x="56.2" y="163" transform="rotate(-90 56.2 163)">2</text>
<text x="74.3" y="167.3">1</text>
<text x="74.3" y="162.6">2</text>
<text x="78.1" y="163.4">GND</text>
<text x="86.5" y="163.4">CANL</text>
<text x="93.2" y="162.6">7</text>
<text x="93.2" y="167.3">8</text>
<text x="140.8" y="163.7" transform="rotate(-90 140.8 163.7)">2</text>
<text x="146.9" y="163.7" transform="rotate(-90 146.9 163.7)">3</text>
<text x="168.1" y="166.5">1</text>
<text x="173.2" y="166.5">2</text>
<text x="26.5" y="173.4">A</text>
<text x="55.5" y="168.9" transform="rotate(-90 55.5 168.9)">1</text>
<text x="78.1" y="168.1">VCC</text>
<text x="86.5" y="168.1">CANG</text>
<text x="140.8" y="172" transform="rotate(-90 140.8 172)">1</text>
<text x="141.6" y="168.1" transform="rotate(-90 141.6 168.1)">12</text>
<text x="146.9" y="172" transform="rotate(-90 146.9 172)">4</text>
<text x="147.7" y="168.1" transform="rotate(-90 147.7 168.1)">43</text>
<text x="168.1" y="168.1">3</text>
<text x="168.1" y="169.6">5</text>
<text x="173.2" y="168.1">4</text>
<text x="173.2" y="169.6">6</text>
<text x="252.1" y="173.4">A</text>
<text x="198.4" y="176.3">Title</text>
<text x="198.4" y="180.8">Size</text>
<text x="198.4" y="185.4">Date:</text>
<text x="199.1" y="183.1">B</text>
<text x="205.2" y="185.4">17-Sep-2013</text>
<text x="206" y="180.8">Number</text>
<text x="228.9" y="185.4">Sheet</text>
<text x="233" y="185.4">of</text>
<text x="236.5" y="180.8">Revision</text>
<text x="44.1" y="189.2">1</text>
<text x="82.2" y="189.2">2</text>
<text x="120.3" y="189.2">3</text>
<text x="158.4" y="189.2">4</text>
<text x="196.5" y="189.2">5</text>
<text x="198.4" y="186.9">File:</text>
<text x="205.2" y="186.9">E:\liyingwork\SCproject\SC500\</text>
<text x="224.3" y="186.9">\</text>
<text x="228.9" y="186.9">D\rawn By:</text>
<text x="234.6" y="189.2">6</text>
<text x="235.9" y="186.9">(2)\</text>
<text x="246" y="186.9">PCB</text>
<text x="249.6" y="186.9">\SC500\P-D-000027 V2-SC500TL-V12</text>
<text x="271.9" y="186.9">.DDB</text>
</g>
<g font-size="1.4" fill="#000080">
<text x="83.3" y="62.6">U4</text>
<text x="46.7" y="72">104</text>
<text x="47.1" y="69.5">C13</text>
<text x="51.7" y="70.9">C14</text>
<text x="116.4" y="70.3">C22</text>
<text x="121.4" y="70.9">C23</text>
<text x="134.2" y="70.9">10K</text>
<text x="141.2" y="71">Z1</text>
<text x="157.1" y="70.7">V2</text>
<text x="51.7" y="72.4">104</text>
<text x="116.2" y="72.4">104</text>
<text x="121.4" y="72.4">104</text>
<text x="141.2" y="72.6">SMBJ5.0CA</text>
<text x="144.1" y="74.5">F1</text>
<text x="157.1" y="72.2">SCB-201M</text>
<text x="132.7" y="81.5">120 不焊</text>
<text x="139.9" y="82.8">SMBJ5.0CA</text>
<text x="141.4" y="81.3">Z2</text>
<text x="144.1" y="78.2">SCF020-1206</text>
<text x="171.7" y="78.7">JP8</text>
<text x="51.3" y="89.2">C15</text>
<text x="55.9" y="89.2">C16</text>
<text x="143.3" y="89.1">SCF020-1206</text>
<text x="144.1" y="85.3">F2</text>
<text x="157.6" y="89.2">V1</text>
<text x="171.7" y="86.3">ZFKDS1.5C-3P</text>
<text x="51.3" y="90.7">104</text>
<text x="55.9" y="90.7">104</text>
<text x="107.7" y="92.3">C24</text>
<text x="107.7" y="93.8">104</text>
<text x="113.8" y="92.3">C25</text>
<text x="113.8" y="93.8">104</text>
<text x="134.2" y="92.3">10K</text>
<text x="138.5" y="93.5">SMBJ5.0CA</text>
<text x="141.4" y="90.4">Z3</text>
<text x="157.6" y="90.7">SCB-201M</text>
<text x="75.7" y="96.9">ADM2587EBRWZ</text>
<text x="83.3" y="108.5">U5</text>
<text x="134.2" y="113.6">10K</text>
<text x="157.1" y="113.5">V4</text>
<text x="45.2" y="116.7">C17</text>
<text x="45.2" y="118.2">104</text>
<text x="51.3" y="116.7">C18</text>
<text x="51.3" y="118.2">104</text>
<text x="118.4" y="116.7">C26</text>
<text x="118.4" y="118.2">104</text>
<text x="124.5" y="116.7">C27</text>
<text x="124.5" y="118.2">104</text>
<text x="141.2" y="115.3">Z5</text>
<text x="141.2" y="116.8">SMBJ5.0CA</text>
<text x="147.2" y="117.3">F3</text>
<text x="157.1" y="115">SCB-201M</text>
<text x="134.2" y="124.4">120 不焊</text>
<text x="141.4" y="122.5">Z4</text>
<text x="141.4" y="124">SMBJ5.0CA</text>
<text x="147.2" y="121">SCF020-1206</text>
<text x="171.7" y="121.4">JP9</text>
<text x="143.3" y="131.8">SCF020-1206</text>
<text x="147.2" y="128">F4</text>
<text x="157.6" y="132">V3</text>
<text x="171.7" y="129">ZFKDS1.5C-3P</text>
<text x="49.8" y="135">C19</text>
<text x="49.8" y="136.6">104</text>
<text x="55.9" y="135">C20</text>
<text x="55.9" y="136.6">104</text>
<text x="134.2" y="135">10K</text>
<text x="138.5" y="136.2">SMBJ5.0CA</text>
<text x="141.4" y="133.2">Z6</text>
<text x="157.6" y="133.5">SCB-201M</text>
<text x="75.7" y="142.8">ADM2587EBRWZ</text>
<text x="118.4" y="138.1">C28</text>
<text x="118.4" y="139.6">104</text>
<text x="124.5" y="138.1">C29</text>
<text x="124.5" y="139.6">104</text>
<text x="77.2" y="150.5">U6</text>
<text x="163.2" y="154.9">R247</text>
<text x="167.1" y="154.9">C155</text>
<text x="81.8" y="161.8" transform="rotate(-180 81.8 161.8)">Text</text>
<text x="138.3" y="156.4">ESD1</text>
<text x="138.3" y="158.2">PESD1CAN</text>
<text x="151" y="156.3">V6</text>
<text x="151" y="157.8">SCB-201M</text>
<text x="163.2" y="156.4">1M</text>
<text x="167.1" y="157.9">102,10%,2KV</text>
<text x="150.2" y="164.7">F6</text>
<text x="150.2" y="166">SCF020</text>
<text x="158.6" y="167.1">R53</text>
<text x="167.1" y="164.2">JP10</text>
<text x="65" y="171.7">E14</text>
<text x="74.2" y="171.7">C21 CM1050</text>
<text x="74.2" y="173.2">104</text>
<text x="139.7" y="173.8">T1</text>
<text x="150.2" y="170.8">F5</text>
<text x="150.2" y="172.1">SCF020</text>
<text x="158.6" y="168.7">120 CANH1</text>
<text x="167.1" y="171.9">ZFKDS1.5C-3P</text>
<text x="65" y="174.8">25V 100U</text>
<text x="139.7" y="175.5">B82793S0513N201</text>
<text x="150.7" y="179.3">V5</text>
<text x="150.7" y="180.8">SCB-201M</text>
</g>
<g font-size="1.4" fill="#800000">
<text x="132.1" y="63.3">VCC2</text>
<text x="138" y="63.3">GND2</text>
<text x="42.6" y="71">+5V</text>
<text x="45.6" y="66.5">+5V</text>
<text x="107.7" y="71">A</text>
<text x="112.6" y="71.8">A</text>
<text x="118.4" y="66.5">VCC2</text>
<text x="196.7" y="71.8">+5V</text>
<text x="226.6" y="71">SCITXDB'</text>
<text x="234.5" y="71.8">SCITXDB'</text>
<text x="45.4" y="75.4">GND GND</text>
<text x="47.3" y="77.9">GPIO14/XHOLDn'</text>
<text x="51.5" y="74.8">SCIRXDB'</text>
<text x="58.9" y="74.1">SCIRXDB'</text>
<text x="58.9" y="77.1">GPIO14/XHOLDn'</text>
<text x="107.7" y="74.1">B</text>
<text x="112.6" y="74.8">B</text>
<text x="113.8" y="75.4">GND2</text>
<text x="118.2" y="75.4">GND2</text>
<text x="124.8" y="76.4">A</text>
<text x="127.5" y="75.6">A</text>
<text x="51.5" y="84">SCITXDB'</text>
<text x="58.9" y="83.2">SCITXDB'</text>
<text x="165.6" y="81.7">A2</text>
<text x="165.6" y="83.2">B2</text>
<text x="165.6" y="78.7">SHELL1</text>
<text x="182.4" y="78.7">SHELL1</text>
<text x="185.4" y="83.2">B2</text>
<text x="185.4" y="81.7">A2</text>
<text x="196.7" y="82.5">+5V</text>
<text x="226.6" y="81.7">SCIRXDB'</text>
<text x="234.5" y="82.5">SCIRXDB'</text>
<text x="42.3" y="87.6">GND</text>
<text x="48.7" y="84.8">+5V</text>
<text x="110.7" y="87.8">VCC2</text>
<text x="124.8" y="87">B</text>
<text x="127.5" y="86.3">B</text>
<text x="48.4" y="93.8">GND</text>
<text x="53" y="93.8">GND</text>
<text x="66.7" y="95.3">GND</text>
<text x="96.9" y="95.3">GND2</text>
<text x="196.7" y="93.1">+5V</text>
<text x="225" y="92.4">GPIO83/XA11'</text>
<text x="234.5" y="93.1">GPIO83/XA11'</text>
<text x="104.5" y="96.9">GND2</text>
<text x="110.6" y="96.9">GND2</text>
<text x="138.2" y="99.9">GND2</text>
<text x="132.1" y="106.2">VCC3</text>
<text x="138" y="106.2">GND3</text>
<text x="53.3" y="112.3">+5V</text>
<text x="121.4" y="110.7">VCC3</text>
<text x="177.8" y="113.8">SHELL1</text>
<text x="39.5" y="115.3">+5V</text>
<text x="58.9" y="119.9">SCIRXDA'</text>
<text x="107.7" y="116.8">A'</text>
<text x="107.7" y="119.9">B'</text>
<text x="127.5" y="118.4">A'</text>
<text x="42.3" y="121.2">GND</text>
<text x="48.4" y="121.2">GND</text>
<text x="49.4" y="123.7">GPIO83/XA11'</text>
<text x="51.3" y="120.6">SCIRXDA'</text>
<text x="58.9" y="122.9">GPIO83/XA11'</text>
<text x="115.1" y="121.2">GND3</text>
<text x="121.2" y="121.2">GND3</text>
<text x="165.6" y="126">B1</text>
<text x="165.6" y="124.5">A1</text>
<text x="165.6" y="121.4">SHELL1</text>
<text x="182.4" y="121.4">SHELL1</text>
<text x="185.4" y="124.5">A1</text>
<text x="185.4" y="126">B1</text>
<text x="196.7" y="122.2">+5V</text>
<text x="226.6" y="121.4">GPIO14/XHOLDn'</text>
<text x="239.1" y="122.2">GPIO14/XHOLDn'</text>
<text x="47.2" y="130.6">+5V</text>
<text x="51.5" y="129.8">SCITXDA'</text>
<text x="58.9" y="129">SCITXDA'</text>
<text x="127.5" y="129">B'</text>
<text x="196.7" y="129.8">+5V</text>
<text x="229.6" y="129">SCIRXDA'</text>
<text x="239.1" y="129.8">SCIRXDA'</text>
<text x="121.4" y="133.7">VCC3</text>
<text x="196.7" y="137.5">+5V</text>
<text x="229.6" y="136.7">SCITXDA'</text>
<text x="239.1" y="137.5">SCITXDA'</text>
<text x="46.9" y="139.6">GND</text>
<text x="53" y="139.6">GND</text>
<text x="66.7" y="141.1">GND</text>
<text x="96.9" y="141.1">GND3</text>
<text x="115.1" y="142.7">GND3</text>
<text x="121.2" y="142.7">GND3</text>
<text x="131.9" y="142.7">GND3</text>
<text x="165.4" y="148.9">CANG</text>
<text x="35.1" y="154.3">CANRXA'</text>
<text x="42.6" y="153.5">CANRXA'</text>
<text x="146.1" y="155.8">CANG</text>
<text x="156.3" y="152.6">CANG</text>
<text x="35.6" y="158.8">CANTXA'</text>
<text x="42.9" y="158.1">CANTXA'</text>
<text x="98.6" y="158.1">CANH</text>
<text x="98.6" y="162.6">CANL</text>
<text x="98.6" y="167.3">CANG</text>
<text x="127.5" y="165.8">CANL</text>
<text x="161" y="167.3">CANL1</text>
<text x="162.4" y="165.8">FG</text>
<text x="177.8" y="165.8">FG</text>
<text x="177.8" y="167.3">CANL1</text>
<text x="127.5" y="168.8">CANH</text>
<text x="177.8" y="168.8">CANH1</text>
<text x="47.2" y="182.4">+5V</text>
<text x="54.8" y="182.4">+5V</text>
<text x="156.3" y="184.8">CANG</text>
</g>
<text font-size="1.4" fill="#bf0000" x="62.6" y="168.1">+5V</text>
<g font-size="1.2" fill="#000080">
<text x="151" y="78.2">贴片</text>
<text x="150.2" y="89.1">贴片</text>
<text x="154" y="121">贴片</text>
<text x="150.2" y="131.8">贴片</text>
</g>
<g font-size="1.2">
<text x="220.8" y="186.9">原理图 姚美杏发 新建文件夹</text>
<text x="237.7" y="186.9">整理过的原理和</text>
<text x="248.3" y="186.9">图</text>
<text x="269.6" y="186.9">专用</text>
</g>
</svg>
